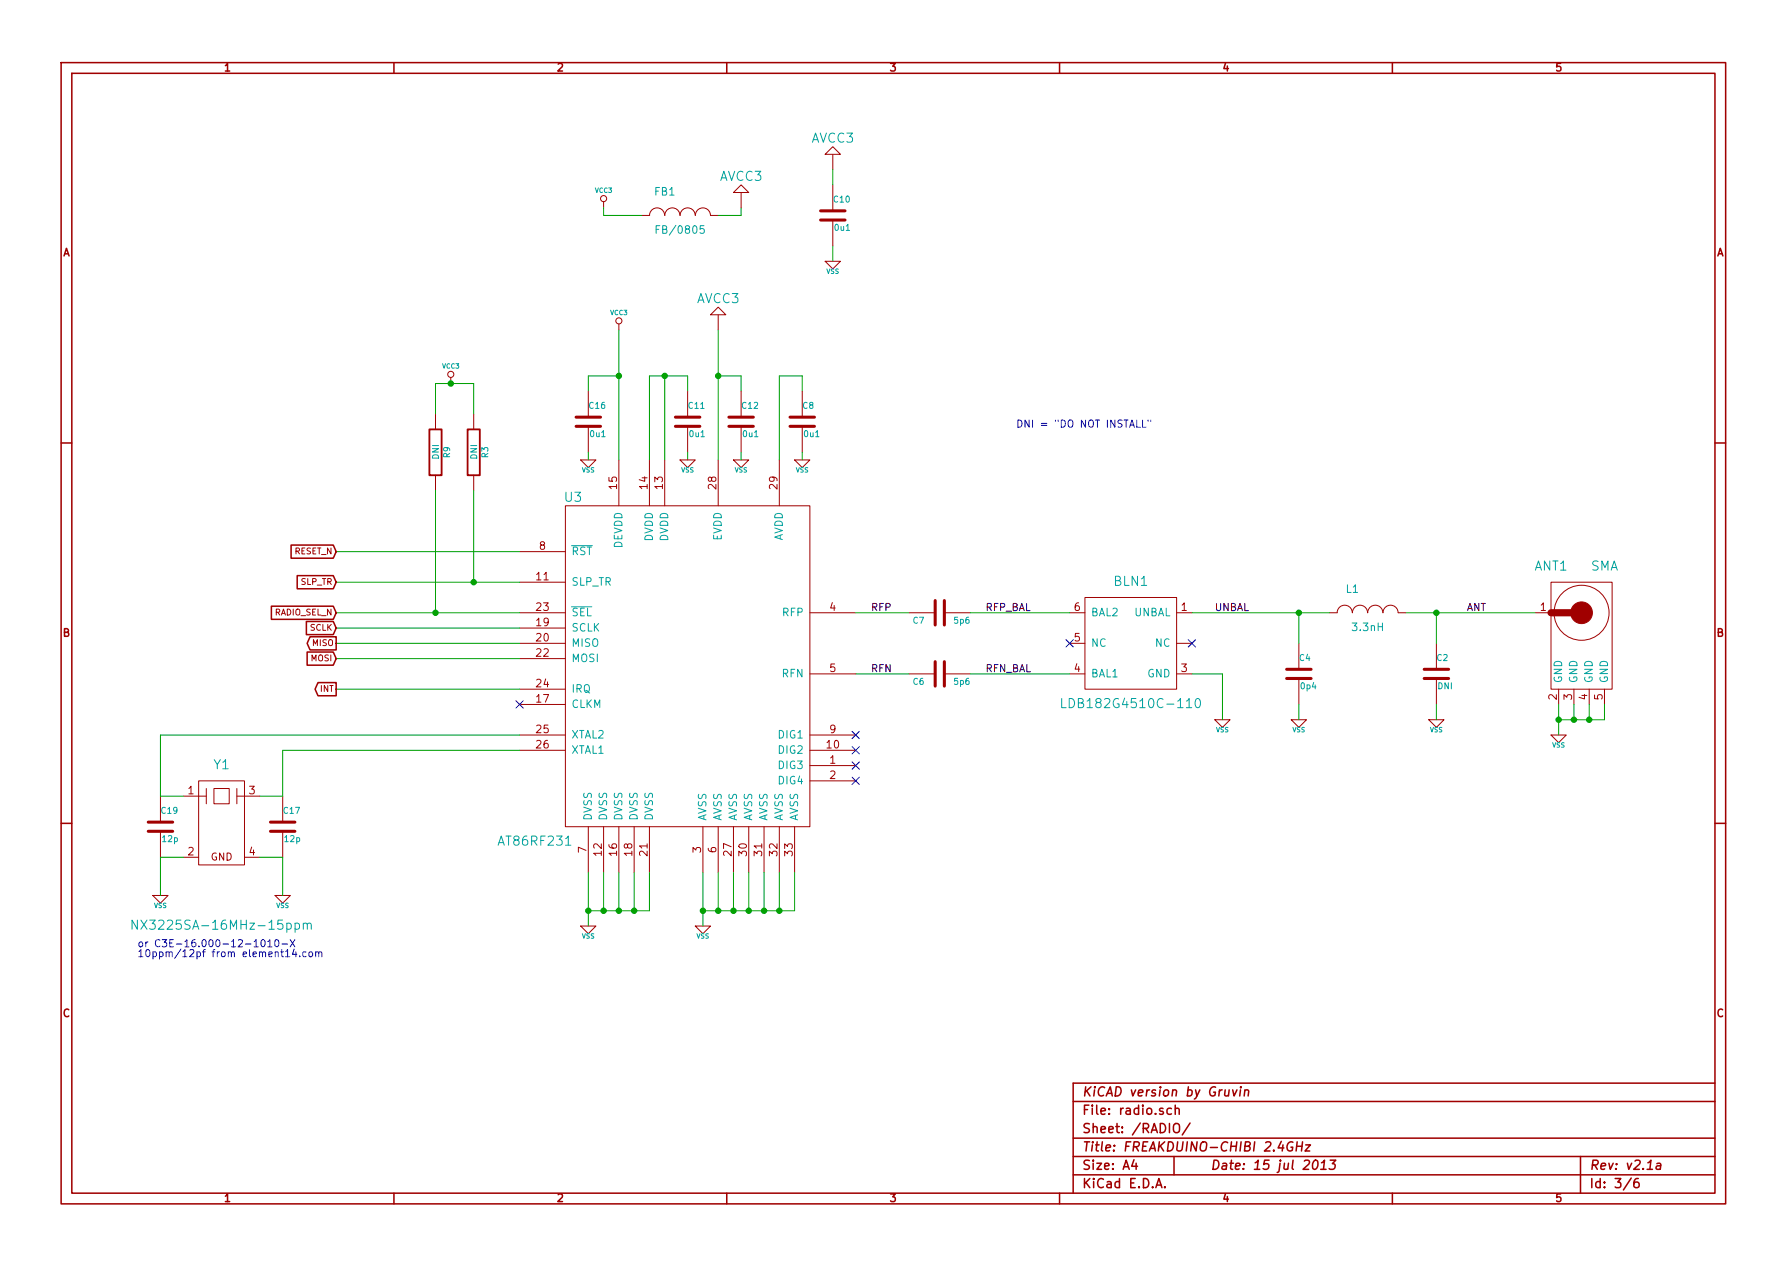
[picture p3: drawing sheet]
<svg xmlns="http://www.w3.org/2000/svg" width="297mm" height="210mm" viewBox="0 0 297 210" stroke-linecap="round" stroke-linejoin="round" font-family="sans-serif">
<g fill="none" stroke="#a00000" stroke-width=".25">
<path d="M10.2 10.4h276.6v189.7h-276.6zM11.9 12.2h273.2v186.1h-273.2zM65.5 10.4v1.8M120.8 10.4v1.8M176.1 10.4v1.8M231.4 10.4v1.8M10.2 73.6h1.7M285.1 73.6h1.7M48.4 90.6h7l.5 1.1-.5 1.1h-7zM49.4 95.7h6l.5 1.1-.5 1.1h-6zM45.1 100.8h10.3l.5 1-.5 1.1h-10.3zM50.9 103.3h4.5l.5 1.1-.5 1.1h-4.5z"/>
<path d="M51.1 108.4h4.3l.5 1.1-.5 1.1h-4.3zM51.5 105.8h4.4v2.2h-4.4l-.4-1.1zM52.9 113.5h3v2.1h-3l-.5-1.1zM10.2 136.8h1.7M285.1 136.8h1.7M65.5 198.3v1.8M120.8 198.3v1.8M176.1 198.3v1.8M178.4 183.1h106.7M178.4 189.2h106.7M178.4 195.3h106.7M178.4 192.2h106.7"/>
<path d="M188.5 192.8l-.4 1h1M188.8 193.3v1.1M192.1 197.4l.5-1.5 .5 1.5M192.3 197h.7M193.6 197.3v.1M194.7 184.3a.48 .48 0 0 0-.6 0l-.1 .6a.48 .48 0 0 0 .7 .2M195.1 187a.5 .5 0 0 1 .6-.3 .5 .5 0 0 1 .4 .5l-.1 .9a.53 .53 0 0 1-.6 .2 .53 .53 0 0 1-.4-.5zM195.1 192.2v3.1M195.4 184.3a.36 .36 0 0 1 .6 .1v.8M195.4 183.7v1.5M197.8 186.7l-1.3 1.9M203.7 181.1l-.1 1 .4 .1 .2-.2"/>
<path d="M204.3 181.1l-.1 1.1M204.9 181.1l.2 1.1 .5-1.1M206.2 181.1l-.1 1.1M206.2 180.6v.2M206.9 181.3l.3-.2 .3 .1v1M206.9 181.1l-.1 1.1M214.9 189.9a.78 .78 0 0 0-.9 .4 .78 .78 0 0 0 .4 1l.4-.1 .1-.5h-.3M215.5 190.5h.9M215.6 189.8l-.2 1.5M216.5 189.8l-.2 1.5M217 190.3h.8l-.9 1h.8M218.4 193l.4-.2a.88 .88 0 0 1-.3 1.6l-.2-.1a1.14 1.14 0 0 1 .1-1.3z"/>
<path d="M219.5 194.4h.9M219.7 193.3l.5-.5-.2 1.6M221.1 192.8h.9l-.5 .6a.38 .38 0 0 1 .4 .3v.4l-.3 .3h-.5l-.2-.2M231.4 198.3v1.8M262.7 192.2v6.1M271.1 195.8l-1.3 2M272.3 195.9a.62 .62 0 0 0-.7 .6v.6a.48 .48 0 0 0 .4 .3 .48 .48 0 0 0 .5-.3l-.1-.5a.48 .48 0 0 0-.7 0l-.1 .2M275.4 193.4h.6v1M276 193.7a.69 .69 0 0 0-.7 .3v.3l.2 .1 .5-.1M285.1 180h-106.7v18.3"/>
</g>
<g fill="none" stroke="#a00000" stroke-width=".17">
<path d="M100.3 33.5v1M106.7 35.8h1.3a1.26 1.26 0 0 1 1.2-1.3 1.26 1.26 0 0 1 1.3 1.3 1.27 1.27 0 0 1 1.3-1.3 1.27 1.27 0 0 1 1.2 1.3M113.1 35.8a1.26 1.26 0 0 1 1.2-1.3 1.26 1.26 0 0 1 1.3 1.3M115.6 35.8a1.26 1.26 0 0 1 1.3-1.3 1.26 1.26 0 0 1 1.2 1.3h1.3M123.2 30.7l1.3 1.3h-2.6zM123.2 32v2.5M137.2 25.6l1.2-1.2 1.3 1.2zM138.4 25.7v2.5M138.4 30.7v4.3M138.4 36.6v4.3M102.9 53.8v1.1M118.1 52.3l1.3-1.3 1.2 1.3z"/>
<path d="M119.4 52.4v2.5M137.2 43.4h2.5l-1.3 1.3zM72.4 68.8v2.6M72.4 79v2.5M74.9 62.7v1M78.7 68.8v2.6M78.7 79v2.5M96.5 76.4h2.6l-1.3 1.3zM97.8 65v4.3M97.8 70.9v4.3M102.9 76.4v7.7M107.9 76.4v7.7"/>
<path d="M110.5 76.4v7.7M113 76.4h2.6l-1.3 1.3zM114.3 65v4.3M114.3 70.9v4.3M119.4 76.4v7.7M121.9 76.4h2.6l-1.3 1.3zM123.2 65v4.3M123.2 70.9v4.3M129.5 76.4v7.7M132.1 76.4h2.5l-1.3 1.3zM133.3 65v4.3M133.3 70.9v4.3"/>
<path d="M86.4 91.7h7.6M86.4 96.8h7.6M94 84.1h40.6v53.3h-40.6zM180.3 99.3h15.3v15.2h-15.3zM257.8 96.8h10.2v17.7h-10.2zM86.4 101.8h7.6M86.4 106.9h7.6M86.4 109.5h7.6M86.4 114.5h7.6M86.4 117.1h7.6M86.4 104.4h7.6M134.6 101.8h7.6"/>
<path d="M134.6 112h7.6M151.1 101.8h4.3M151.1 112h4.3M157 101.8h4.3M157 112h4.3M177.8 101.8h2.5M177.8 112h2.5M177.8 106.9h2.5M195.6 101.8h2.5M195.6 112h2.5M195.6 106.9h2.5M201.9 119.6h2.6l-1.3 1.3z"/>
<path d="M214.6 119.6h2.6l-1.3 1.3zM215.9 106.9v4.3M215.9 112.8v4.3M221 101.8h1.2M222.3 101.8a1.26 1.26 0 0 1 1.2-1.2 1.26 1.26 0 0 1 1.3 1.2M224.8 101.8a1.26 1.26 0 0 1 1.3-1.2 1.26 1.26 0 0 1 1.2 1.2 1.27 1.27 0 0 1 1.3-1.2 1.27 1.27 0 0 1 1.3 1.2 1.27 1.27 0 0 1 1.2-1.2 1.27 1.27 0 0 1 1.3 1.2h1.3M237.5 119.6h2.5l-1.2 1.3zM238.8 106.9v4.3M238.8 112.8v4.3M255.3 101.8h2.5M259.1 114.5v2.6M261.6 114.5v2.6"/>
<path d="M264.2 114.5v2.6M266.7 114.5v2.6M26.7 132.3v4.3M26.7 138.2v4.3M30.5 132.3h3.8M33 129.8h7.6v14h-7.6zM34.3 131.1v2.5M35.6 131.1h2.5v2.5h-2.5zM39.4 132.3h3.8M39.4 131.1v2.5M47 132.3v4.3M47 138.2v4.3"/>
<path d="M86.4 122.2h7.6M86.4 124.7h7.6M97.8 137.4v7.6M100.3 137.4v7.6M102.9 137.4v7.6M105.4 137.4v7.6M107.9 137.4v7.6M116.8 137.4v7.6M119.4 137.4v7.6M121.9 137.4v7.6M124.5 137.4v7.6M127 137.4v7.6"/>
<path d="M129.5 137.4v7.6M132.1 137.4v7.6M134.6 127.2h7.6M134.6 129.8h7.6M134.6 122.2h7.6M134.6 124.7h7.6M257.8 122.2h2.5l-1.2 1.2zM25.4 148.8h2.5l-1.2 1.3zM30.5 142.5h2.5M40.6 142.5h2.6M45.7 148.8h2.6l-1.3 1.3zM96.5 153.9h2.6l-1.3 1.3z"/>
<path d="M115.6 153.9h2.5l-1.3 1.3z"/>
<circle cx="100.3" cy="33" r=".51"/>
<circle cx="102.9" cy="53.3" r=".51"/>
<circle cx="74.9" cy="62.2" r=".51"/>
<circle cx="262.9" cy="101.8" r="4.6"/>
</g>
<g fill="none" stroke="#00a0a0" stroke-width=".17">
<path d="M109.1 38.1h.4M109.7 37.5h-.6v1.3M117 37.5h-.6v.6l.1-.1 .5 .1v.6l-.2 .1-.4-.1M95 90.7h3.5M95 100.9h3.4M176.5 116.1v1.5h.7M198.8 116.3l.2-.2a.86 .86 0 0 1 .6 .7 .86 .86 0 0 1-.4 .8l-.3-.1-.2-.2a1.25 1.25 0 0 1 .1-1zM22.8 152.9v1.6l-.9-1.6v1.6M23.4 152.9l1 1.6M24.4 152.9l-1 1.6M49 153.5a.48 .48 0 0 1 .7 .1l.1 .6a.48 .48 0 0 1-.8 .2M50.4 153.6l.1-.1a.36 .36 0 0 1 .6 .2v.8"/>
<path d="M50.4 153.4v1.1M51.1 153.7a.35 .35 0 0 1 .3-.3 .35 .35 0 0 1 .3 .3v.8"/>
</g>
<g fill="none" stroke="#00a000" stroke-width=".17">
<path d="M100.3 34.5v1.3h6.4M123.2 34.5v1.3h-3.8M138.4 28.2v2.5M102.9 54.9v21.5M119.4 54.9v21.5M138.4 40.9v2.5M72.4 68.8v-5.1h6.3v5.1M97.8 75.2v1.2M102.9 62.5h-5.1v2.5M110.5 62.5v13.9M114.3 65v-2.5h-6.4v13.9M114.3 75.2v1.2"/>
<path d="M119.4 62.5h3.8v2.5M123.2 75.2v1.2M133.3 65v-2.5h-3.8v13.9M133.3 75.2v1.2M55.9 91.7h30.5M55.9 96.8h30.5M72.4 81.5v20.3M78.7 81.5v15.3M55.9 101.8h30.5M55.9 104.4h30.5M55.9 106.9h30.5M55.9 109.5h30.5"/>
<path d="M55.9 114.5h30.5M142.2 101.8h8.9M142.2 112h8.9M161.3 101.8h16.5M161.3 112h16.5M198.1 101.8h22.9M198.1 112h5.1v7.6M215.9 101.8v5.1M215.9 117.1v2.5M233.7 101.8h21.6M238.8 101.8v5.1M238.8 117.1v2.5"/>
<path d="M259.1 117.1v5.1M261.6 117.1v2.5M264.2 117.1v2.5M266.7 117.1v2.5h-7.6M86.4 122.2h-59.7v10.1h3.8M86.4 124.7h-39.4v7.6h-3.8M30.5 142.5h-3.8v6.3M43.2 142.5h3.8v6.3M97.8 145v8.9M100.3 145v6.4M102.9 145v6.4M105.4 145v6.4"/>
<path d="M107.9 145v6.4h-10.1M116.8 145v8.9M119.4 145v6.4M121.9 145v6.4M124.5 145v6.4M127 145v6.4M129.5 145v6.4M132.1 145v6.4h-15.3"/>
</g>
<g fill="none" stroke="#a00000" stroke-width=".51">
<path d="M136.4 36.6h4.1M136.4 35h4.1M95.8 70.9h4M95.8 69.3h4M112.3 70.9h4M112.3 69.3h4M121.2 70.9h4M121.2 69.3h4M131.3 70.9h4.1M131.3 69.3h4.1M155.4 99.8v4.1M157 99.8v4.1"/>
<path d="M155.4 110v4M157 110v4M213.9 112.8h4M213.9 111.2h4M236.7 112.8h4.1M236.7 111.2h4.1M24.6 138.2h4.1M24.6 136.6h4.1M45 138.2h4M45 136.6h4"/>
</g>
<g fill="#00a000" stroke="#00a000" stroke-width=".25">
<circle cx="110.5" cy="62.5" r=".41"/>
<circle cx="119.4" cy="62.5" r=".41"/>
<circle cx="97.8" cy="151.4" r=".41"/>
<circle cx="100.3" cy="151.4" r=".41"/>
<circle cx="102.9" cy="151.4" r=".41"/>
<circle cx="105.4" cy="151.4" r=".41"/>
<circle cx="116.8" cy="151.4" r=".41"/>
<circle cx="119.4" cy="151.4" r=".41"/>
<circle cx="121.9" cy="151.4" r=".41"/>
<circle cx="124.5" cy="151.4" r=".41"/>
<circle cx="127" cy="151.4" r=".41"/>
<circle cx="129.5" cy="151.4" r=".41"/>
<circle cx="74.9" cy="63.7" r=".41"/>
<circle cx="78.7" cy="96.8" r=".41"/>
<circle cx="72.4" cy="101.8" r=".41"/>
<circle cx="215.9" cy="101.8" r=".41"/>
<circle cx="238.8" cy="101.8" r=".41"/>
<circle cx="259.1" cy="119.6" r=".41"/>
<circle cx="261.6" cy="119.6" r=".41"/>
<circle cx="264.2" cy="119.6" r=".41"/>
<circle cx="102.9" cy="62.5" r=".41"/>
</g>
<g fill="none" stroke="#0000c0" stroke-width=".17">
<path d="M85.8 116.5l1.2 1.2M87 116.5l-1.2 1.2M177.2 106.3l1.2 1.2M178.4 106.3l-1.2 1.2M197.5 106.3l1.2 1.2M198.7 106.3l-1.2 1.2M141.6 129.2l1.2 1.2M141.6 126.6l1.2 1.3M141.6 124.1l1.2 1.2M141.6 121.6l1.2 1.2M142.8 129.2l-1.2 1.2M142.8 126.6l-1.2 1.3"/>
<path d="M142.8 124.1l-1.2 1.2M142.8 121.6l-1.2 1.2"/>
</g>
<g fill="none" stroke="#00f" stroke-width=".17">
<path d="M189 69.8v1.2h.5M189.9 69.8v1.2h.6M190.8 69.8v.2M191.3 69.8v.2M42.2 156.5l.4-.3v1.2M43.5 156.3l.2-.1a.63 .63 0 0 1 .4 .6 .63 .63 0 0 1-.4 .6l-.2-.2-.1-.3zM44.5 156.5l.4-.3v1.2M45.8 156.3l.1-.1a.63 .63 0 0 1 .5 .6 .63 .63 0 0 1-.5 .6l-.1-.2-.1-.3zM46.9 156.9h.9M47.5 158.2l.3-.4v1.2M47.5 159h.7M48.2 156.2l.8 1.2"/>
<path d="M48.9 157.8l-.3 .8h.8M49 156.2l-.8 1.2M49.2 158.2v.8M49.8 158.9v.1M50.9 158.3l-.4-.1-.2 .2 .1 .5h.5M51.4 158.3l.3-.1 .3 .2v.4l-.3 .2h-.1l-.3-.2zM52.5 158.3l.2-.1 .2 .1 .1 .7M52.5 158.2v.8M53 158.4l.2-.2 .2 .1 .1 .7"/>
</g>
<path d="M71.4 71.4h2v7.6h-2zM77.7 71.4h2.1v7.6h-2.1z" fill="none" stroke="#a00000" stroke-width=".3"/>
<circle cx="262.9" cy="101.8" r="1.8" fill="#a00000" stroke="#a00000" stroke-width=".17"/>
<path d="M257.8 101.8h3.8z" fill="#a00000" stroke="#a00000" stroke-width="1.2"/>
<g font-size="2.1" fill="#00a0a0">
<text x="134.8" y="23.8">AVCC3</text>
<text x="119.6" y="30.1">AVCC3</text>
<text x="115.8" y="50.5">AVCC3</text>
<text x="93.9" y="83.5">U3</text>
<text x="255" y="94.9">ANT1</text>
<text x="264.3" y="94.9">SMA</text>
<text x="185.2" y="97.5">BLN1</text>
<text x="177.9" y="117.8">LDB182G4510C-110</text>
<text x="35.5" y="127.9">Y1</text>
<text x="83.1" y="140.6">AT86RF231</text>
<text x="24" y="154.6">NX3225SA-16MHz-15ppm</text>
</g>
<g font-size="2.1" fill="#a00000">
<text x="179.9" y="185.4">File: radio.sch</text>
<text x="179.9" y="182.3">KiCAD version by Gruvin</text>
<text x="179.9" y="191.5">Title: FREAKDUINO-CHIBI 2.4GHz</text>
<text x="179.9" y="188.4">Sheet: /RADIO/</text>
<text x="179.9" y="197.6">KiCad E.D.A.</text>
<text x="179.9" y="194.5">Size: A4</text>
<text x="201.2" y="194.5">Date: 15 jul 2013</text>
<text x="264.2" y="194.5">Rev: v2.1a</text>
<text x="264.2" y="197.6">Id: 3/6</text>
</g>
<g font-size="1.8" fill="#a00000">
<text x="37.3" y="11.9">1</text>
<text x="92.7" y="11.9">2</text>
<text x="148" y="11.9">3</text>
<text x="203.3" y="11.9">4</text>
<text x="258.6" y="11.9">5</text>
<text x="10.4" y="42.7">A</text>
<text x="285.3" y="42.7">A</text>
<text x="102.6" y="81.2" transform="rotate(-90 102.6 81.2)">15</text>
<text x="107.7" y="81.2" transform="rotate(-90 107.7 81.2)">14</text>
<text x="110.2" y="81.2" transform="rotate(-90 110.2 81.2)">13</text>
<text x="119.1" y="81.2" transform="rotate(-90 119.1 81.2)">28</text>
<text x="129.3" y="81.2" transform="rotate(-90 129.3 81.2)">29</text>
<text x="89.7" y="91.4">8</text>
<text x="89.2" y="96.5">11</text>
<text x="89.2" y="101.6">23</text>
<text x="137.9" y="101.6">4</text>
<text x="178.6" y="101.6">6</text>
<text x="196.4" y="101.6">1</text>
<text x="256.1" y="101.6">1</text>
<text x="10.4" y="105.9">B</text>
<text x="89.2" y="106.7">20</text>
<text x="89.2" y="104.1">19</text>
<text x="178.6" y="106.7">5</text>
<text x="285.3" y="105.9">B</text>
<text x="89.2" y="109.2">22</text>
<text x="137.9" y="111.8">5</text>
<text x="178.6" y="111.8">4</text>
<text x="196.4" y="111.8">3</text>
<text x="89.2" y="114.3">24</text>
<text x="89.2" y="116.8">17</text>
<text x="258.8" y="116.3" transform="rotate(-90 258.8 116.3)">2</text>
<text x="261.4" y="116.3" transform="rotate(-90 261.4 116.3)">3</text>
<text x="263.9" y="116.3" transform="rotate(-90 263.9 116.3)">4</text>
<text x="266.4" y="116.3" transform="rotate(-90 266.4 116.3)">5</text>
<text x="89.2" y="121.9">25</text>
<text x="89.2" y="124.5">26</text>
<text x="137.5" y="124.5">10</text>
<text x="137.9" y="121.9">9</text>
<text x="137.9" y="127">1</text>
<text x="137.9" y="129.5">2</text>
<text x="31.3" y="132.1">1</text>
<text x="41.4" y="132.1">3</text>
<text x="31.3" y="142.2">2</text>
<text x="41.4" y="142.2">4</text>
<text x="97.5" y="141.7" transform="rotate(-90 97.5 141.7)">7</text>
<text x="100.1" y="142.2" transform="rotate(-90 100.1 142.2)">12</text>
<text x="102.6" y="142.2" transform="rotate(-90 102.6 142.2)">16</text>
<text x="105.2" y="142.2" transform="rotate(-90 105.2 142.2)">18</text>
<text x="107.7" y="142.2" transform="rotate(-90 107.7 142.2)">21</text>
<text x="116.6" y="141.7" transform="rotate(-90 116.6 141.7)">3</text>
<text x="119.1" y="141.7" transform="rotate(-90 119.1 141.7)">6</text>
<text x="121.7" y="142.2" transform="rotate(-90 121.7 142.2)">27</text>
<text x="124.2" y="142.2" transform="rotate(-90 124.2 142.2)">30</text>
<text x="126.7" y="142.2" transform="rotate(-90 126.7 142.2)">31</text>
<text x="129.3" y="142.2" transform="rotate(-90 129.3 142.2)">32</text>
<text x="131.8" y="142.2" transform="rotate(-90 131.8 142.2)">33</text>
<text x="10.4" y="169.1">C</text>
<text x="285.3" y="169.1">C</text>
<text x="37.3" y="199.8">1</text>
<text x="92.7" y="199.8">2</text>
<text x="148" y="199.8">3</text>
<text x="203.3" y="199.8">4</text>
<text x="258.6" y="199.8">5</text>
</g>
<g font-size="1.8" fill="#00a0a0">
<text x="108.8" y="32.6">FB1</text>
<text x="109.7" y="38.9">FB/0805</text>
<text x="120" y="90" transform="rotate(-90 120 90)">EVDD</text>
<text x="95" y="92.3">RST</text>
<text x="103.5" y="91.3" transform="rotate(-90 103.5 91.3)">DEVDD</text>
<text x="108.6" y="90.1" transform="rotate(-90 108.6 90.1)">DVDD</text>
<text x="111.1" y="90.1" transform="rotate(-90 111.1 90.1)">DVDD</text>
<text x="130.2" y="90.1" transform="rotate(-90 130.2 90.1)">AVDD</text>
<text x="95" y="97.4">SLP_TR</text>
<text x="223.8" y="98.6">L1</text>
<text x="95" y="107.6">MISO</text>
<text x="95" y="102.5">SEL</text>
<text x="95" y="105">SCLK</text>
<text x="130.1" y="102.5">RFP</text>
<text x="181.4" y="107.6">NC</text>
<text x="181.4" y="102.5">BAL2</text>
<text x="188.4" y="102.5">UNBAL</text>
<text x="192" y="107.6">NC</text>
<text x="224.9" y="104.9">3.3nH</text>
<text x="95" y="110.1">MOSI</text>
<text x="130" y="112.6">RFN</text>
<text x="181.4" y="112.6">BAL1</text>
<text x="190.6" y="112.6">GND</text>
<text x="259.7" y="113.5" transform="rotate(-90 259.7 113.5)">GND</text>
<text x="262.3" y="113.5" transform="rotate(-90 262.3 113.5)">GND</text>
<text x="264.8" y="113.5" transform="rotate(-90 264.8 113.5)">GND</text>
<text x="267.3" y="113.5" transform="rotate(-90 267.3 113.5)">GND</text>
<text x="95" y="115.2">IRQ</text>
<text x="95" y="117.7">CLKM</text>
<text x="95" y="122.8">XTAL2</text>
<text x="95" y="125.3">XTAL1</text>
<text x="129.5" y="122.8">DIG1</text>
<text x="129.5" y="125.3">DIG2</text>
<text x="129.5" y="127.9">DIG3</text>
<text x="129.5" y="130.4">DIG4</text>
<text x="98.4" y="136.4" transform="rotate(-90 98.4 136.4)">DVSS</text>
<text x="101" y="136.4" transform="rotate(-90 101 136.4)">DVSS</text>
<text x="103.5" y="136.4" transform="rotate(-90 103.5 136.4)">DVSS</text>
<text x="106" y="136.4" transform="rotate(-90 106 136.4)">DVSS</text>
<text x="108.6" y="136.4" transform="rotate(-90 108.6 136.4)">DVSS</text>
<text x="117.5" y="136.4" transform="rotate(-90 117.5 136.4)">AVSS</text>
<text x="120" y="136.4" transform="rotate(-90 120 136.4)">AVSS</text>
<text x="122.6" y="136.4" transform="rotate(-90 122.6 136.4)">AVSS</text>
<text x="125.1" y="136.4" transform="rotate(-90 125.1 136.4)">AVSS</text>
<text x="127.6" y="136.4" transform="rotate(-90 127.6 136.4)">AVSS</text>
<text x="130.2" y="136.4" transform="rotate(-90 130.2 136.4)">AVSS</text>
<text x="132.7" y="136.4" transform="rotate(-90 132.7 136.4)">AVSS</text>
</g>
<g font-size="1.7" fill="#00f">
<text x="168.9" y="71.1">DNI = &quot;DO NOT INSTALL&quot;</text>
<text x="22.9" y="157.5">or C3E-16.000-12-1010-X</text>
<text x="22.9" y="159.1">10ppm/12pf from element14.com</text>
</g>
<g font-size="1.7">
<text x="144.8" y="101.6">RFP</text>
<text x="163.8" y="101.6">RFP_BAL</text>
<text x="201.9" y="101.6">UNBAL</text>
<text x="243.8" y="101.6">ANT</text>
<text x="144.8" y="111.8">RFN</text>
<text x="163.8" y="111.8">RFN_BAL</text>
</g>
<text font-size="1.7" fill="#a00000" x="35" y="143.1">GND</text>
<g font-size="1.4" fill="#00a0a0">
<text x="138.6" y="33.7">C10</text>
<text x="138.8" y="38.4">0u1</text>
<text x="98" y="68">C16</text>
<text x="114.5" y="68">C11</text>
<text x="123.4" y="68">C12</text>
<text x="133.5" y="68">C8</text>
<text x="73" y="76.3" transform="rotate(-90 73 76.3)">DNI</text>
<text x="74.9" y="76.1" transform="rotate(-90 74.9 76.1)">R9</text>
<text x="79.3" y="76.3" transform="rotate(-90 79.3 76.3)">DNI</text>
<text x="81.2" y="76.1" transform="rotate(-90 81.2 76.1)">R3</text>
<text x="98.1" y="72.7">0u1</text>
<text x="114.7" y="72.7">0u1</text>
<text x="123.5" y="72.7">0u1</text>
<text x="133.7" y="72.7">0u1</text>
<text x="151.8" y="103.7">C7</text>
<text x="158.6" y="103.7">5p6</text>
<text x="151.8" y="113.9">C6</text>
<text x="158.6" y="113.9">5p6</text>
<text x="216" y="109.9">C4</text>
<text x="238.9" y="109.9">C2</text>
<text x="216.3" y="114.6">0p4</text>
<text x="239" y="114.6">DNI</text>
<text x="26.8" y="135.3">C19</text>
<text x="47.2" y="135.3">C17</text>
<text x="27" y="140">12p</text>
<text x="47.3" y="140">12p</text>
</g>
<g font-size="1.4" fill="#a00000">
<text x="48.9" y="92.2">RESET_N</text>
<text x="50" y="97.3">SLP_TR</text>
<text x="45.6" y="102.3">RADIO_SEL_N</text>
<text x="51.5" y="104.9">SCLK</text>
<text x="51.9" y="107.4">MISO</text>
<text x="51.7" y="110">MOSI</text>
<text x="53.2" y="115">INT</text>
</g>
<g font-size="1.1" fill="#00a0a0">
<text x="98.9" y="32.1">VCC3</text>
<text x="137.4" y="45.5">VSS</text>
<text x="101.5" y="52.4">VCC3</text>
<text x="73.5" y="61.3">VCC3</text>
<text x="96.7" y="78.6">VSS</text>
<text x="113.2" y="78.6">VSS</text>
<text x="122.1" y="78.6">VSS</text>
<text x="132.3" y="78.6">VSS</text>
<text x="202.1" y="121.7">VSS</text>
<text x="214.8" y="121.7">VSS</text>
<text x="237.7" y="121.7">VSS</text>
<text x="258" y="124.3">VSS</text>
<text x="25.6" y="150.9">VSS</text>
<text x="45.9" y="150.9">VSS</text>
<text x="96.7" y="156">VSS</text>
<text x="115.8" y="156">VSS</text>
</g>
</svg>
